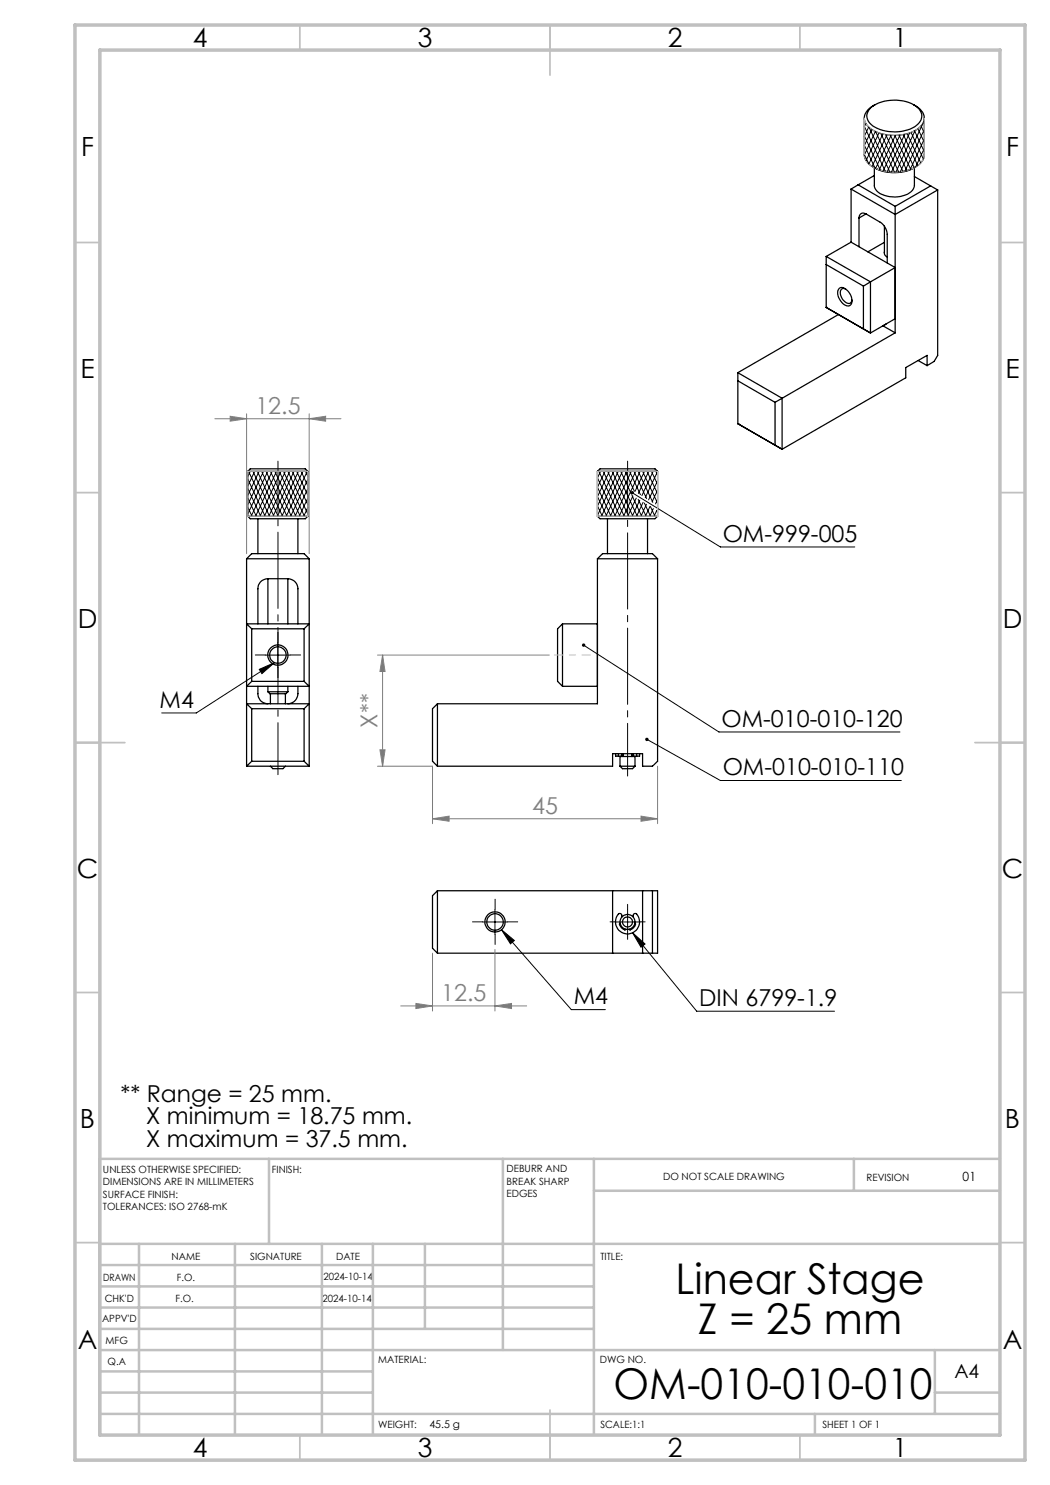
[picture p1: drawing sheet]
<svg xmlns="http://www.w3.org/2000/svg" width="210mm" height="297mm" viewBox="0 0 210 297" stroke-linecap="round" stroke-linejoin="round" font-family="sans-serif">
<g fill="none" stroke="#000" stroke-width=".25">
<path d="M170.2 37.8l8.8 5.1 8.5-4.9M170.2 37.8v10.6M171.6 37l7.4 4.3M171.6 37l-1.4 .8M172.9 23.6v7.4a3.6 3.6 0 0 0 2.8 2.9 9 9 0 0 0 8.2-1.1l.4-.3a2.07 2.07 0 0 0 .6-1.5v-7.4M174 21.7a7.9 7.9 0 0 1 9.6-.1 2.22 2.22 0 0 1-.6 3.7 8.3 8.3 0 0 1-8.8-.4 2.08 2.08 0 0 1-.2-3.2zM174.6 33.4a8.5 8.5 0 0 0 8.5 0M174.9 33.5v3.6a2.4 2.4 0 0 0 2 2 5.5 5.5 0 0 0 5.6-1l.4-.9v-3.7M174.9 35.1l-3.3 1.9M175 21a2.9 2.9 0 0 0-2 3.4 5.4 5.4 0 0 0 4.5 2.6 7.8 7.8 0 0 0 6.8-1.9 2.36 2.36 0 0 0-.7-3.7l-.9-.4M182.9 35.3l3.2 1.9M186.1 37.2l-7.1 4.1"/>
<path d="M186.1 37.2l1.4 .8M187.5 38v33.1l-.7 1.2-1.4 .8M165.2 52.9l7.5 4.3M165.2 51.3v10.2M165.2 51.3l8.9 5.1M167.8 57.7a1.39 1.39 0 0 1 2 .7 2.17 2.17 0 0 1 .2 2.7 1.58 1.58 0 0 1-1.9-1 2.02 2.02 0 0 1-.3-2.4zM169.1 57.8a.76 .76 0 0 0-.8 .1 .76 .76 0 0 0-.2 .8 2 2 0 0 0 1.9 1.9l.4-.6M170.2 48.4l8.8 5.1-4.9 2.9M170.2 48.4l-5 2.9M171.8 43.6v5.8M172.7 57.2v8.6l1.4 .8M173.2 42.8l2.8 1.6a3.2 3.2 0 0 1 1.4 2.5v5.7"/>
<path d="M173.2 42.8a.88 .88 0 0 0-1-.1 .88 .88 0 0 0-.4 .9M173.2 42.8l-1.4 .8M174.1 56.4l-1.4 .8M174.1 56.4v10.2M176.9 50.4l.1 .6 .4 .4M176.9 45.2v5.4M176.9 48.5l-3.3 1.9M179 41.3v25.3M147.6 74.5l8.8 5.2M147.6 76.2l7.4 4.3M147.6 74.5v10.2M156.4 79.7v10.1"/>
<path d="M156.4 79.7l-1.4 .8M165.2 61.5h.1M165.2 61.5l8.9 5.1M167.7 62.9l-20.1 11.6M176.6 65.2l2.4 1.4M177.2 64.8l-.4 .2M179 63.7l-4.9 2.9M179 66.6l-22.6 13.1M183.6 72.1l1.8 1M185.4 73.1v-2l-4.2 2.4v2.1l-24.8 14.2M49.6 94.3h12M49.6 94.3l.5-.5h11l.5 .5"/>
<path d="M49.6 94.3v9M61.6 94.3v9M119.5 94.3h12M119.5 94.3l.5-.5h11l.5 .5M119.5 94.3v9M131.5 94.3v9M147.6 84.7h.1M147.6 84.7l8.8 5.1M155 80.5v8.5l1.4 .8M49.3 111.8h12.5M49.3 111.8l1-1.1h10.5l1 1.1M49.3 111.8v41.4"/>
<path d="M49.6 103.3h12M49.6 103.3l.5 .4h11l.5-.4M51.6 103.7v7M53.6 115.7a1.97 1.97 0 0 0-2 2.1v7M53.6 115.7v9.1M53.6 115.7h4M57.6 115.7a2.02 2.02 0 0 1 2 2.1v7M57.6 115.7v9.1M59.6 103.7v7M61.8 111.8v41.4M119.5 103.3h12M119.5 103.3l.5 .4h11l.5-.4"/>
<path d="M119.5 111.8v29h-32M119.5 111.8h12M119.5 111.8l1-1.1h10l1 1.1M121.5 103.7v7M129.5 103.7v7M131.5 111.8v40.5l-1 .9h-2v-2.5h-6v2.5h-35M50.3 125.8l-1-1h12.5l-1 1M50.3 136.3l-1 1h12.5l-1-1M50.3 125.8v10.5M50.3 125.8h10.5M50.3 136.3h10.5M51.6 137.3a3.6 3.6 0 0 0 .3 2.4 1.95 1.95 0 0 0 1.7 1.1"/>
<path d="M53.6 138.4h4M53.6 138.4l.4 .3h3.2l.4-.3M53.6 137.3v1.1M54.1 138.7v2.1M57.1 138.7v2.1M57.6 137.3v1.1M59.6 137.3a3.6 3.6 0 0 1-.3 2.4l-.7 .8-1 .3M60.8 125.8v10.5M112.5 124.8l-1 1v10.5l1 1M112.5 124.8v12.5M112.5 124.8h7M112.5 137.3h7"/>
<path d="M49.3 153.2h12.5M50.3 141.7l-1-.9h12.5l-1 .9M50.3 141.7v10.6M50.3 152.3l-1 .9M50.3 152.3h10.5M50.3 141.7h10.5M54.1 153.2l.5 .5h2l.5-.5M60.8 141.7v10.6M60.8 152.3l1 .9M87.5 140.8v12.4M87.5 140.8l-1 .9v10.6l1 .9M123.1 150.7v.5h.6"/>
<path d="M123.7 151.2h.6M123.7 150.7v.5M124 153.2h3M124 153.2v-1.9h3v1.9M124 153.2l.5 .5h2l.5-.5M124.3 150.7v.5M124.6 151.2v.1M124.6 150.7v.5h-.3M126.4 150.7v.5h.3M126.4 151.2v.1M126.7 151.2h.6M126.7 150.7v.5"/>
<path d="M127.3 150.7v.5M127.9 150.7v.5h-.6M87.5 178.1h44v12.5h-44M87.5 178.1v12.5M87.5 178.1l-1 1v10.5l1 1M122.5 178.1v12.5M128.5 178.1v12.5M130.5 178.1v12.5M124 184.6l-.1 .1a1.12 1.12 0 0 0 1.3 1.2v-.1M124.4 183.3l-.1-.4a.38 .38 0 0 0-.6-.1 2.39 2.39 0 0 0 .1 3.4 2.39 2.39 0 0 0 3.4-.1 2.39 2.39 0 0 0-.1-3.4l-.4 .1-.1 .5M127 184.6v.1a1.16 1.16 0 0 1-1.1 1.3l-.1-.2"/>
<circle cx="55.6" cy="131" r="1.65"/>
<circle cx="55.6" cy="131" r="2.03"/>
<circle cx="99" cy="184.4" r="1.66"/>
<circle cx="99" cy="184.4" r="2.02"/>
<circle cx="125.5" cy="184.4" r="1.51"/>
<circle cx="125.5" cy="184.4" r="1"/>
</g>
<g fill="none" stroke="#000" stroke-width=".2">
<path d="M172.9 31l2.2-4.7 3.8 8.1M172.9 30.9l.8 1.8M172.9 29l2.1 4.6M172.9 27.2l3.2 6.8M172.9 25.3l4.2 9M173.2 24.7l-.3 .7M173.7 25.4l-.8 1.9M173.8 25.5l4.2 8.9M174.4 25.9l-1.5 3.2M175.8 26.6l-2.6 5.5M176.2 26.7l3.5 7.7M176.6 26.8l-2.8 6"/>
<path d="M177.1 26.9l3.5 7.4M177.4 27l-3 6.3M178.1 27.1l3.3 7M178.2 27.1l-3.1 6.6M179 27.1l3.1 6.8M179.1 27.1l-3.2 6.9M179.8 27l3 6.5M180 27l-3.4 7.2M180.7 26.9l2.9 6.2M180.9 26.9l-3.5 7.4M181.4 26.7l2.8 5.9M181.9 26.6l-3.6 7.8"/>
<path d="M182.2 26.5l2.5 5.3M182.9 26.2l2 4.1M183 26.1l-3.8 8.3M183.6 25.7l1.3 2.8M184.2 25.2l.7 1.4M184.6 24.7l-4.5 9.7M184.9 24.1l-.2 .3 .2 .3M184.9 25.9l-3.9 8.3M184.9 27.8l-2.9 6.1M184.9 29.7l-1.8 3.7M49.6 95.8l3.4 7.5M49.6 97.7l2.5 5.6"/>
<path d="M49.6 99.6l1.7 3.7M49.7 94.3l4.2 9M50.1 94.3l-.5 1M50.6 94.3l4.2 9M50.9 94.3l-1.3 2.9M51.5 94.3l4.1 9M51.8 94.3l-2.2 4.8M52.3 94.3l4.2 9M52.7 94.3l-3.1 6.6M53.2 94.3l4.2 9M53.6 94.3l-4 8.5M54.1 94.3l4.2 9"/>
<path d="M54.4 94.3l-4.2 9M55 94.3l4.2 9M55.3 94.3l-4.2 9M55.8 94.3l4.2 9M56.2 94.3l-4.2 9M56.7 94.3l4.2 9M57.1 94.3l-4.2 9M57.6 94.3l4 8.5M58 94.3l-4.2 9M58.5 94.3l3.1 6.6M58.8 94.3l-4.2 9M59.3 94.3l2.3 4.8"/>
<path d="M59.7 94.3l-4.2 9M60.2 94.3l1.4 2.9M60.6 94.3l-4.2 9M61.1 94.3l.5 1M61.5 94.3l-4.2 9M61.6 95.8l-3.5 7.5M61.6 97.7l-2.6 5.6M61.6 99.6l-1.7 3.7M119.5 95.6l3.6 7.7M119.5 99.3l1.9 4M119.8 94.3l4.2 9M120.1 94.3l-.6 1.3"/>
<path d="M120.7 94.3l4.1 9M121 94.3l-1.5 3.2 2.7 5.8M121.5 94.3l4.2 9M121.9 94.3l-2.4 5M122.4 94.3l4.2 9M122.8 94.3l-3.3 6.9M123.3 94.3l4.2 9M123.6 94.3l-4.1 8.8 .1 .2M124.1 94.3l2.2 4.5M124.5 94.3l-4.2 9M125 94.3l1.9 3.9M125.4 94.3l-4.2 9"/>
<path d="M125.9 94.3l2.2 4.7M126.3 94.3l-4.2 9M126.4 99.1l1.9 4.2M126.5 98.6l17.6 10.8h26.9M126.6 99.2l-1.9 4.1M126.8 94.3l2.5 5.4M127.1 94.3l-4.2 9M127.2 99.6l-1.6 3.7M127.6 99.9l1.6 3.4M127.6 94.3l3 6.2M128 94.3l-4.2 9M128.5 94.3l3 6.3"/>
<path d="M128.9 94.3l-1.9 4M129.4 94.3l2.1 4.4M129.8 94.3l-2.1 4.4M130.3 94.3l1.2 2.6M130.6 94.3l-2.2 4.8M131.2 94.3l.3 .7M131.5 94.3l-2.5 5.3M131.5 96.2l-1.8 3.8M131.5 98l-1.1 2.4M131.5 99.9l-.4 .9M49.6 101.5l.8 1.8M61.6 101.5l-.9 1.8"/>
<path d="M119.5 101.2l1 2.1M128 100l-1.6 3.3M128.6 100.5l-1.3 2.8M128.9 100.6l1.2 2.7M129.3 100.9l-1.1 2.4M130 101.3l-.9 2M130.1 101.3l.9 2M130.7 101.7l-.7 1.6M131.3 102.1l.2 .4M131.3 102.1l-.5 1.2M51.9 133.9l3-1.4-2.5 2.2zM53.1 131h5"/>
<path d="M54.9 132.5l-15.6 10.1h-7M55.6 128.5v5M116.7 129l27.1 17.4h36.2M129.4 147.9l14.7 8.2h36.2M96.5 184.4h5M99 181.9v5M100.3 185.9l2.6 2.2-.8 .7zM100.3 185.9l14 16h6.8M123 184.4h5M125.5 181.9v5M126.5 186.5l2.5 2.3-.8 .6zM126.5 186.5l12.8 15.7h27.6"/>
</g>
<g fill="none" stroke="#808080" stroke-width=".2">
<path d="M43 83.7h25.2M46 83.3l3.3 .4-3.3 .5zM49.3 82.8v27.9M61.8 83.7l3.3-.4v.9zM61.8 82.8v27.9M75.5 131h34.4M76.5 131l.5 3.3h-1zM76.5 131v22.2M75.5 153.2h11v11.5M76 150h1l-.5 3.2zM131.5 153.2v11.5M86.5 163.8l3.3-.6v1z"/>
<path d="M86.5 163.8h45M128.2 163.2l3.3 .6-3.3 .4zM86.5 190.6v11.6M99 189.9v12.3M80.2 201.2h25.1M83.2 200.7l3.3 .5-3.3 .5zM99 201.2l3.3-.5v1z"/>
</g>
<path d="M172.9 23.6a3.9 3.9 0 0 0 3.3 3.1 8.8 8.8 0 0 0 7.7-1.2 2.41 2.41 0 0 0 1-1.9v7.4a3.8 3.8 0 0 1-3.3 3 8.5 8.5 0 0 1-8.1-1.5l-.4-.5-.2-.9zM49.6 94.3h12v9h-12zM119.5 94.3h12v9h-12z" fill="none" stroke="#c0c0c0" stroke-width=".2"/>
<path d="M53.1 131h-2M55.6 128.5v-2M55.6 133.5v2M58.1 131h2M96.5 184.4h-2M99 181.9v-2.1M99 186.9v2M101.5 184.4h2M123 184.4h-1M125.5 181.9v-1M125.5 186.9v1M128 184.4h1" fill="none" stroke="#000" stroke-width=".2" stroke-dasharray="15.2 1.3 1.3 1.3"/>
<path d="M55.6 154.9v-62.7" fill="none" stroke="#000" stroke-width=".2" stroke-dasharray="15.2 1.3 1.3 1.3" stroke-dashoffset="4.8"/>
<path d="M125.5 155.2v-63" fill="none" stroke="#000" stroke-width=".2" stroke-dasharray="15.2 1.3 1.3 1.3" stroke-dashoffset="4.7"/>
<path d="M110.9 131h7.2" fill="none" stroke="#c0c0c0" stroke-width=".2" stroke-dasharray="15.2 1.3 1.3 1.3" stroke-dashoffset="13.5"/>
<g fill="none" stroke="#c0c0c0" stroke-width=".35">
<path d="M60 5v5M110 5v10M160 5v5M15 48.5h5M200 48.5h5M15 98.5h5M200 98.5h5M15 148.5h10M195 148.5h10M15 198.5h5M200 198.5h5M15 248.5h5"/>
<path d="M200 248.5h5M60 287v5M110 282v10M160 287v5"/>
</g>
<g fill="none" stroke="#c0c0c0" stroke-width=".5">
<path d="M53.8 231.8v17M100.6 231.8v38.2M118.8 231.8v55.2M118.8 238.2h81.2M170.8 231.8v6.4M200 231.8h-180v55.2M20 248.8h180M20 257.3h98.8M20 253h98.8M27.8 248.8v38.2M47 248.8v38.2M64.4 248.8v38.2"/>
<path d="M74.6 248.8v38.2M85 248.8v17M20 265.8h98.8M20 261.5h98.8M20 278.5h54.6M20 274.3h54.6M20 270h180M187 278.5h13M187 270v12.8M20 282.8h180M163 282.8v4.2"/>
</g>
<path d="M15 5h190v287h-190zM20 10h180v277h-180z" fill="none" stroke="#c0c0c0" stroke-width=".7"/>
<path d="M129.1 147.7a.34 .34 0 0 0 .2 .5 .34 .34 0 0 0 .4-.4 .34 .34 0 0 0-.5-.2l.2 .3zM116.5 128.8l.2 .2-.2-.2a.34 .34 0 0 0 .1 .6 .34 .34 0 0 0 .4-.4 .34 .34 0 0 0-.5-.2zM126.2 98.3l.3 .3-.3-.2a.34 .34 0 0 0 .2 .5 .34 .34 0 0 0 .4-.4 .34 .34 0 0 0-.6-.2zM126.5 186.5l2.5 2.3-.8 .6zM100.3 185.9l2.6 2.2-.8 .7zM51.9 133.9l3-1.4-2.5 2.2z" fill="#000"/>
<g fill="#808080">
<path d="M76 150h1l-.5 3.2zM76.5 131l.5 3.3h-1z"/>
<path d="M86.5 163.8l3.3-.6v1zM128.2 163.2l3.3 .6-3.3 .4zM83.2 200.7l3.3 .5-3.3 .5zM99 201.2l3.3-.5v1z"/>
<path d="M46 83.3l3.3 .4-3.3 .5zM61.8 83.7l3.3-.4v.9z"/>
</g>
<g font-size="8.5">
<text x="135.1" y="258.8">Linear Stage</text>
<text x="139.6" y="266.9">Z = 25 mm</text>
<text x="122.7" y="279.7">OM-010-010-010</text>
</g>
<g font-size="5.3">
<text x="38.5" y="9.5">4</text>
<text x="83.5" y="9.5">3</text>
<text x="133.6" y="9.5">2</text>
<text x="178.6" y="9.5">1</text>
<text x="16.2" y="31.3">F</text>
<text x="201.2" y="31.3">F</text>
<text x="16.1" y="75.5">E</text>
<text x="201.1" y="75.5">E</text>
<text x="15.5" y="125.5">D</text>
<text x="200.5" y="125.5">D</text>
<text x="15.4" y="175.5">C</text>
<text x="200.4" y="175.5">C</text>
<text x="16" y="225.5">B</text>
<text x="201" y="225.5">B</text>
<text x="15.5" y="269.8">A</text>
<text x="200.5" y="269.8">A</text>
<text x="38.5" y="291.5">4</text>
<text x="83.5" y="291.5">3</text>
<text x="133.6" y="291.5">2</text>
<text x="178.6" y="291.5">1</text>
</g>
<g font-size="4.7" fill="#808080">
<text x="51.1" y="82.7">12.5</text>
<text x="75.5" y="145.5" transform="rotate(-90 75.5 145.5)">X**</text>
<text x="106.4" y="162.7">45</text>
<text x="88.2" y="200.2">12.5</text>
</g>
<g font-size="4.7">
<text x="144.5" y="108.3">OM-999-005</text>
<text x="31.9" y="141.5">M4</text>
<text x="144.3" y="145.3">OM-010-010-120</text>
<text x="144.5" y="155">OM-010-010-110</text>
<text x="114.7" y="200.8">M4</text>
<text x="139.8" y="201.2">DIN 6799-1.9</text>
<text x="24.1" y="220.4">** Range = 25 mm.</text>
<text x="29.3" y="224.9">X minimum = 18.75 mm.</text>
<text x="29.3" y="229.4">X maximum = 37.5 mm.</text>
</g>
<text font-size="3.9" x="190.9" y="275.5">A4</text>
<text font-size="2.5" x="192.5" y="236.1">01</text>
<text font-size="2.1" x="85.9" y="285.6">45.5 g</text>
<g font-size="2">
<text x="20.6" y="234.6">UNLESS OTHERWISE SPECIFIED:</text>
<text x="20.6" y="237.1">DIMENSIONS ARE IN MILLIMETERS</text>
<text x="20.6" y="239.6">SURFACE FINISH:</text>
<text x="54.4" y="234.6">FINISH:</text>
<text x="101.3" y="234.5">DEBURR AND</text>
<text x="101.3" y="237">BREAK SHARP</text>
<text x="101.3" y="239.5">EDGES</text>
<text x="132.6" y="236">DO NOT SCALE DRAWING</text>
<text x="173.3" y="236.2">REVISION</text>
<text x="20.6" y="242.1">TOLERANCES: ISO 2768-mK</text>
<text x="34.3" y="252">NAME</text>
<text x="50" y="251.9">SIGNATURE</text>
<text x="67.2" y="251.9">DATE</text>
<text x="120.1" y="251.9">TITLE:</text>
<text x="20.6" y="256.1">DRAWN</text>
<text x="35.3" y="256.1">F.O.</text>
<text x="64.7" y="255.9">2024-10-14</text>
<text x="20.9" y="260.3">CHK'D</text>
<text x="35.1" y="260.3">F.O.</text>
<text x="64.5" y="260.3">2024-10-14</text>
<text x="20.4" y="264.4">APPV'D</text>
<text x="21.1" y="268.8">MFG</text>
<text x="21.5" y="273">Q.A</text>
<text x="75.6" y="272.5">MATERIAL:</text>
<text x="120" y="272.5">DWG NO.</text>
<text x="75.6" y="285.5">WEIGHT:</text>
<text x="120.1" y="285.6">SCALE:1:1</text>
<text x="164.5" y="285.6">SHEET 1 OF 1</text>
</g>
</svg>
